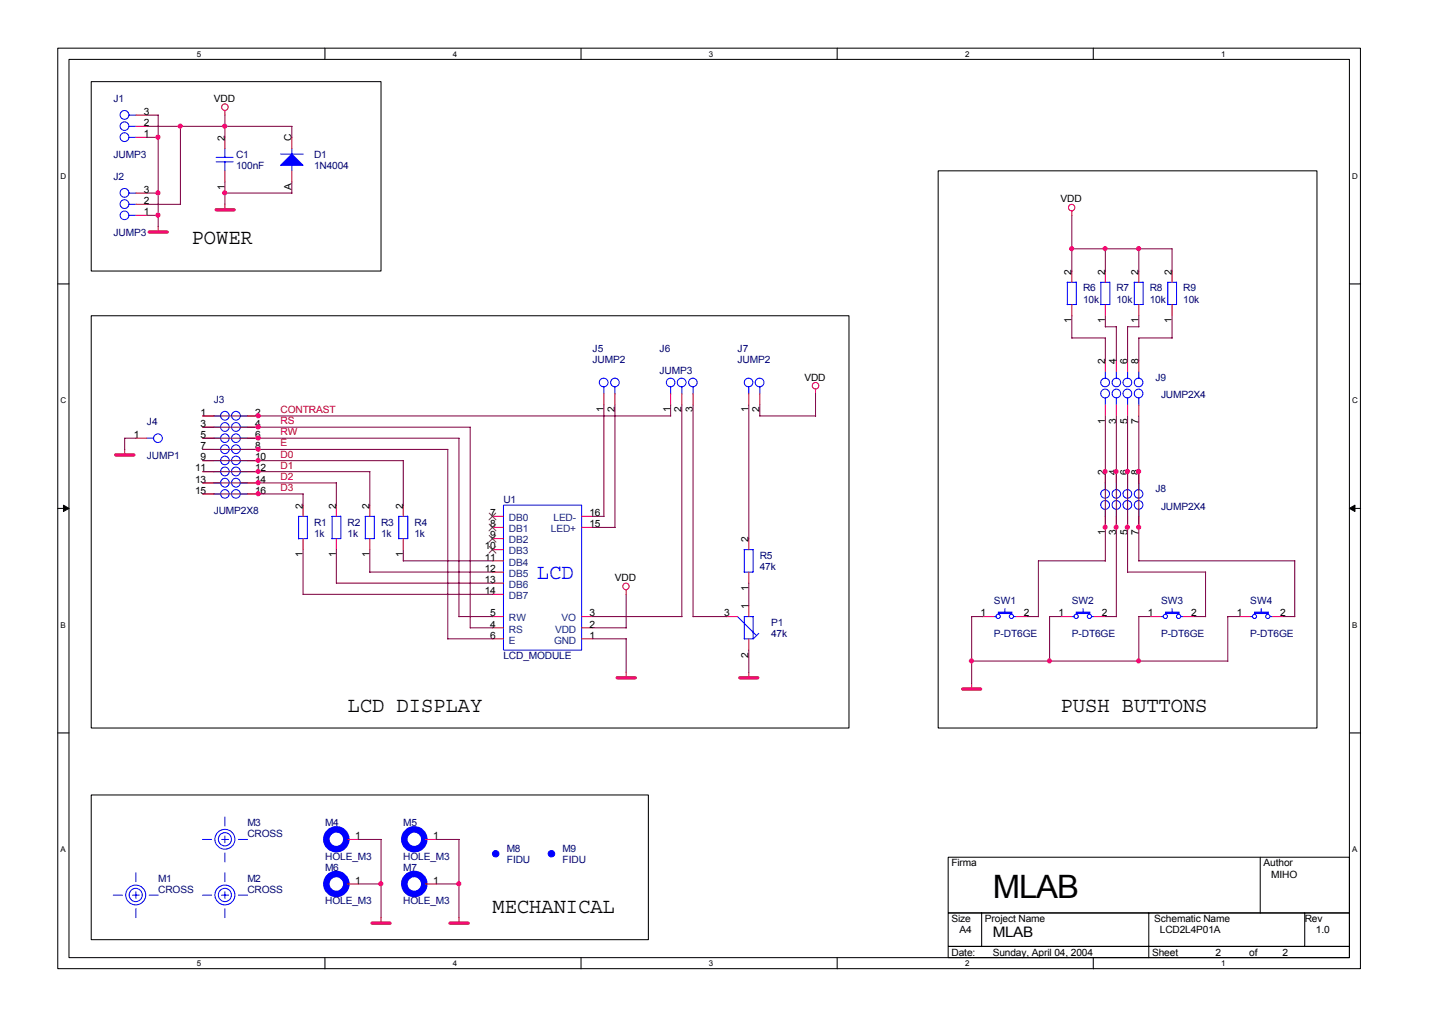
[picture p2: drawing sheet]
<svg xmlns="http://www.w3.org/2000/svg" width="297mm" height="210mm" viewBox="0 0 297 210" stroke-linecap="round" stroke-linejoin="round" font-family="sans-serif">
<path d="M12 10h270.2v190.9h-270.2zM14.3 12.3h265.6v186.3h-265.6z" fill="none" stroke="#000" stroke-width=".21"/>
<g fill="#fff">
<path d="M40.9 10.2h.9v1.9h-.9z"/>
<path d="M40.9 198.9h.9v1.8h-.9z"/>
</g>
<path d="M67.4 10v2.3M67.4 198.6v2.4" fill="none" stroke="#000" stroke-width=".21"/>
<g fill="#fff">
<path d="M93.9 10.2h1v1.9h-1z"/>
<path d="M93.9 198.9h1v1.8h-1z"/>
</g>
<path d="M120.5 10v2.3M120.5 198.6v2.4" fill="none" stroke="#000" stroke-width=".21"/>
<g fill="#fff">
<path d="M147.1 10.2h.9v1.9h-.9z"/>
<path d="M147.1 198.9h.9v1.8h-.9z"/>
</g>
<path d="M173.7 10v2.3M173.7 198.6v2.4" fill="none" stroke="#000" stroke-width=".21"/>
<g fill="#fff">
<path d="M200.2 10.2h.9v1.9h-.9z"/>
<path d="M200.2 198.9h.9v1.8h-.9z"/>
</g>
<path d="M226.8 10v2.3M226.8 198.6v2.4" fill="none" stroke="#000" stroke-width=".21"/>
<g fill="#fff">
<path d="M253.3 10.2h1v1.9h-1z"/>
<path d="M253.3 198.9h1v1.8h-1z"/>
<path d="M12.6 35.6h1.2v1.9h-1.2z"/>
<path d="M280.5 35.6h1.2v1.9h-1.2z"/>
<path d="M12.6 82.2h1.2v1.8h-1.2z"/>
<path d="M280.5 82.2h1.2v1.8h-1.2z"/>
</g>
<path d="M12 58.9h2.3M279.9 58.9h2.3" fill="none" stroke="#000" stroke-width=".21"/>
<g fill="#fff">
<path d="M12.6 128.7h1.1v1.9h-1.1z"/>
<path d="M280.5 128.7h1.1v1.9h-1.1z"/>
</g>
<path d="M12 105.5h2.3M279.9 105.5h2.3" fill="none" stroke="#000" stroke-width=".21"/>
<g fill="#000" stroke="#000" stroke-width=".21">
<path d="M13.2 104.8l1.1 .7-1.1 .6z" fill-rule="evenodd"/>
<path d="M279.9 105.5l1.2-.7v1.3z" fill-rule="evenodd"/>
</g>
<g fill="#fff">
<path d="M12.6 175.3h1.1v1.9h-1.1z"/>
<path d="M280.5 175.3h1.1v1.9h-1.1z"/>
</g>
<g fill="none" stroke="#000" stroke-width=".21">
<path d="M18.9 16.9h60.1v39.3h-60.1zM194.6 35.4h78.6v115.6h-78.6zM18.9 65.5h157.2v85.5h-157.2zM12 152h2.3M279.9 152h2.3M18.9 164.9h115.6v30h-115.6zM196.7 177.8h83.2v11.6h-83.2zM261.4 177.8v11.6M196.7 189.4h83.2v6.9h-83.2zM196.7 196.3h83.2v2.3h-83.2zM203.6 189.4v6.9M238.3 189.4v9.3"/>
<path d="M270.6 189.4v6.9"/>
</g>
<g fill="none" stroke="#f00" stroke-width=".21">
<path d="M28.2 28.5h2.3M28.2 26.2h2.3M28.2 23.9h2.3M46.7 22.9v1M46.7 28.5v2.3M46.7 35.4v2.4M60.5 28.5v2.3M60.5 35.4v2.4M28.2 44.7h2.3M28.2 42.4h2.3M28.2 40h2.3M32.8 47v1.2"/>
<path d="M46.7 42.4v1.2M222.3 43.7v1M222.3 56.2v2.3M229.3 56.2v2.3M236.2 56.2v2.3M243.1 56.2v2.3M222.3 63.2v2.3M229.3 63.2v2.3M229.3 74.7v2.3M231.6 74.7v2.3M233.9 74.7v2.3M236.2 63.2v2.3"/>
<path d="M236.2 74.7v2.3M243.1 63.2v2.3M25.9 93.2v1.2M28.2 90.9h2.3M42 86.3h2.4M42 88.6h2.4M42 90.9h2.4M42 93.2h2.4M42 95.5h2.4M42 97.8h2.4M51.3 86.3h2.3M51.3 88.6h2.3"/>
<path d="M51.3 90.9h2.3M51.3 93.2h2.3M51.3 95.5h2.3M51.3 97.8h2.3M125.3 81.7v2.3M127.6 81.7v2.3M139.1 81.7v2.3M141.4 81.7v2.3M143.8 81.7v2.3M155.3 81.7v2.3M157.6 81.7v2.3M169.2 80.7v1"/>
<path d="M229.3 84v2.3M229.3 97.8v2.4M231.6 84v2.3M231.6 97.8v2.4M233.9 84v2.3M233.9 97.8v2.4M236.2 84v2.3M236.2 97.8v2.4M42 100.2h2.4M42 102.4h2.4M51.3 100.2h2.3M51.3 102.4h2.3"/>
<path d="M62.9 104.8v2.3M62.9 111.7v2.3M69.8 104.8v2.3M69.8 111.7v2.3M76.7 104.8v2.3M76.7 111.7v2.3M83.7 104.8v2.3M83.7 111.7v2.3M102.2 107.1h2.2M102.2 109.4h2.2M102.2 111.7h2.2M102.2 114h2.2"/>
<path d="M102.2 116.3h2.2M102.2 118.7h2.2M120.6 107.1h2.3M120.6 109.4h2.3M155.3 111.7v2.3M155.3 118.7v2.2M229.3 107.1v2.3M231.6 107.1v2.3M233.9 107.1v2.3M236.2 107.1v2.3M102.2 127.9h2.2M102.2 132.5h2.2"/>
<path d="M102.2 130.2h2.2M102.2 120.9h2.2M102.2 123.3h2.2M120.6 127.9h2.3M120.6 132.5h2.3M120.6 130.2h2.3M129.9 122.3v1M129.9 139.4v1.2M150.7 127.9h2.3M155.3 125.6v2.3M155.3 132.5v2.3M155.3 139.4v1.2"/>
<path d="M203.8 127.9h2.4M210.8 127.9h2.3M220 127.9h2.3M226.9 127.9h2.4M238.5 127.9h2.3M245.4 127.9h2.4M257 127.9h2.3M263.9 127.9h2.3M201.5 141.8v1.2M72.1 174.1h2.3M88.3 174.1h2.3M72.1 183.3h2.3"/>
<path d="M79 190.3v1.2M88.3 183.3h2.3M95.2 190.3v1.2"/>
<circle cx="46.7" cy="22.2" r=".68"/>
<circle cx="222.3" cy="43" r=".67"/>
<circle cx="169.2" cy="80" r=".68"/>
<circle cx="129.8" cy="121.6" r=".67"/>
</g>
<path d="M30.9 48.1h3.8M44.8 43.5h3.8M24 94.4h3.8M128 140.6h3.8M153.5 140.6h3.7M199.7 142.9h3.7M77.2 191.5h3.7M93.3 191.5h3.8" fill="none" stroke="#f00" stroke-width=".68"/>
<g fill="none" stroke="#00f" stroke-width=".21">
<path d="M26.8 28.5h1.4M26.8 26.2h1.4M26.8 23.9h1.4M44.8 33.6h3.5M44.8 32.6h3.5M46.7 30.8v1.8M46.7 33.5v1.9M58.2 32h4.7M60.5 30.8v1.2M60.5 34.2v1.2M26.8 44.7h1.4M26.8 42.4h1.4"/>
<path d="M26.8 40h1.4M223.3 58.5v4.7h-1.9M223.3 58.5h-1.9v4.7M230.2 58.5v4.7h-1.9M230.2 58.5h-1.9v4.7M235.2 58.5h1.9M235.3 58.5v4.7M237.1 58.5v4.7h-1.9M242.2 58.5h1.9M242.2 58.5v4.7M244.1 58.5v4.7h-1.9M229.3 77v1.5"/>
<path d="M231.6 77v1.5M233.9 77v1.5M236.2 77v1.5M30.4 90.9h1.5M44.3 86.3h1.5M44.3 88.6h1.5M44.3 90.9h1.5M44.3 93.2h1.5M44.3 95.5h1.5M44.3 97.8h1.5M49.9 86.3h1.4M49.9 88.6h1.4"/>
<path d="M49.9 90.9h1.4M49.9 93.2h1.4M49.9 95.5h1.4M49.9 97.8h1.4M125.3 80.3v1.4M127.6 80.3v1.4M139.1 80.3v1.4M141.4 80.3v1.4M143.8 80.3v1.4M155.3 80.3v1.4M157.6 80.3v1.4M229.3 82.6v1.4"/>
<path d="M231.6 82.6v1.4M233.9 82.6v1.4M236.2 82.6v1.4M44.3 100.2h1.5M44.3 102.4h1.5M49.9 100.2h1.4M49.9 102.4h1.4M61.9 107.1h1.9v4.6h-1.9M61.9 107.1v4.7M68.8 107.1h1.9v4.6h-1.9M68.9 107.1v4.7M75.7 107.1h1.9v4.6h-1.9"/>
<path d="M75.8 107.1v4.7M82.7 107.1h1.9v4.6h-1.9M82.7 107.1v4.7M104.4 104.8h16.2v30h-16.2zM154.3 114h1.9v4.7h-1.9M154.4 114v4.7M229.3 100.2v1.4M229.3 105.7v1.4M231.6 100.2v1.4M231.6 105.7v1.4M233.9 100.2v1.4M233.9 105.7v1.4"/>
<path d="M236.2 100.2v1.4M236.2 105.7v1.4M153 127.9l4 4M154.4 132.5h1.9M156.2 127.8v4.7M156.3 127.9h-1.9v4.6M157.4 131.4l-1 .9M206.1 127.9h.5M208.4 126.2v.8M210.3 127.9h.5M222.3 127.9h.5M224.7 126.2v.8"/>
<path d="M226.5 127.9h.5M240.8 127.9h.5M243.1 126.2v.8M245 127.9h.5M259.3 127.9h.5M261.6 126.2v.8M263.5 127.9h.5M42 174.1h1.9M46 174.1h1.4M46.7 169.5v1.8M46.7 173.4v1.4M46.7 176.9v1.9"/>
<path d="M49.4 174.1h2M71.8 174.1h.3M88 174.1h.3M23.5 185.7h1.9M27.5 185.7h1.4M28.2 181v1.9M28.2 185v1.4M28.2 188.5v1.8M30.9 185.7h2M42 185.7h1.9M46 185.7h1.4M46.7 181v1.9"/>
<path d="M46.7 185v1.4M46.7 188.5v1.8M49.4 185.7h2M71.8 183.3h.3M88 183.3h.3"/>
<circle cx="25.8" cy="28.4" r=".91"/>
<circle cx="25.8" cy="23.8" r=".91"/>
<circle cx="25.8" cy="26.2" r=".9"/>
<circle cx="25.8" cy="42.3" r=".91"/>
<circle cx="25.8" cy="40" r=".91"/>
<circle cx="25.8" cy="44.7" r=".9"/>
<circle cx="125.2" cy="79.3" r=".9"/>
<circle cx="127.6" cy="79.3" r=".89"/>
<circle cx="139.1" cy="79.3" r=".89"/>
<circle cx="141.4" cy="79.3" r=".9"/>
<circle cx="143.7" cy="79.3" r=".89"/>
<circle cx="155.3" cy="79.3" r=".89"/>
<circle cx="157.6" cy="79.3" r=".9"/>
<circle cx="229.2" cy="79.3" r=".9"/>
<circle cx="231.6" cy="79.3" r=".89"/>
<circle cx="233.9" cy="79.3" r=".9"/>
<circle cx="236.2" cy="79.3" r=".89"/>
<circle cx="32.8" cy="90.9" r=".9"/>
<circle cx="46.6" cy="97.8" r=".9"/>
<circle cx="46.6" cy="86.2" r=".9"/>
<circle cx="46.6" cy="93.2" r=".9"/>
<circle cx="46.6" cy="88.6" r=".9"/>
<circle cx="46.7" cy="90.9" r=".89"/>
<circle cx="46.7" cy="95.5" r=".89"/>
<circle cx="48.9" cy="97.8" r=".91"/>
<circle cx="48.9" cy="86.2" r=".91"/>
<circle cx="48.9" cy="93.2" r=".91"/>
<circle cx="48.9" cy="88.6" r=".91"/>
<circle cx="48.9" cy="90.9" r=".9"/>
<circle cx="48.9" cy="95.5" r=".9"/>
<circle cx="229.2" cy="81.6" r=".91"/>
<circle cx="231.6" cy="81.6" r=".9"/>
<circle cx="233.8" cy="81.6" r=".91"/>
<circle cx="236.2" cy="81.6" r=".9"/>
<circle cx="46.6" cy="100.1" r=".9"/>
<circle cx="46.7" cy="102.4" r=".89"/>
<circle cx="48.9" cy="100.1" r=".91"/>
<circle cx="48.9" cy="102.5" r=".9"/>
<circle cx="229.2" cy="104.7" r=".91"/>
<circle cx="229.2" cy="102.5" r=".9"/>
<circle cx="231.6" cy="104.7" r=".9"/>
<circle cx="231.6" cy="102.4" r=".89"/>
<circle cx="233.8" cy="104.7" r=".91"/>
<circle cx="233.9" cy="102.5" r=".9"/>
<circle cx="236.2" cy="104.7" r=".9"/>
<circle cx="236.2" cy="102.4" r=".89"/>
<circle cx="207.1" cy="127.8" r=".44"/>
<circle cx="209.8" cy="127.8" r=".44"/>
<circle cx="223.2" cy="127.8" r=".44"/>
<circle cx="226" cy="127.8" r=".44"/>
<circle cx="241.7" cy="127.8" r=".44"/>
<circle cx="244.5" cy="127.8" r=".44"/>
<circle cx="260.2" cy="127.8" r=".43"/>
<circle cx="263" cy="127.8" r=".44"/>
<circle cx="46.6" cy="174.1" r="1.37"/>
<circle cx="46.7" cy="174.1" r="2.06"/>
<circle cx="28.1" cy="185.6" r="1.37"/>
<circle cx="28.2" cy="185.6" r="2.06"/>
<circle cx="46.6" cy="185.6" r="1.37"/>
<circle cx="46.7" cy="185.6" r="2.06"/>
</g>
<g fill="none" stroke="#00f" stroke-width="1.4">
<circle cx="69.8" cy="174.1" r="2.06"/>
<circle cx="85.9" cy="174.1" r="2.06"/>
<circle cx="69.8" cy="183.3" r="2.07"/>
<circle cx="85.9" cy="183.3" r="2.07"/>
</g>
<g fill="#00f" stroke="#00f" stroke-width=".21">
<path d="M260.2 127h2.9v.3h-2.9z"/>
<path d="M223.3 127h2.8v.3h-2.8z"/>
<path d="M241.8 127h2.8v.3h-2.8z"/>
<path d="M207.1 127h2.8v.3h-2.8z"/>
<circle cx="102.8" cy="177.1" r=".67"/>
<circle cx="114.4" cy="177.1" r=".67"/>
</g>
<path d="M58.2 34.3l2.3-2.3 2.4 2.3z" fill-rule="evenodd" fill="#00f" stroke="#00f" stroke-width=".21"/>
<path d="M101.5 106.4l1.4 1.4M101.5 108.7l1.4 1.4M101.5 111l1.4 1.4M101.5 113.3l1.4 1.4M102.8 106.4l-1.4 1.4M102.8 108.7l-1.4 1.4M102.8 111l-1.4 1.4M102.8 113.3l-1.4 1.4" fill="none" stroke="#804000" stroke-width=".21"/>
<g fill="none" stroke="#800040" stroke-width=".21">
<path d="M30.4 28.5h2.4M30.5 26.2h30.1M30.5 23.9h2.4l-.1 23.1M37.4 26.2v16.2M46.7 23.9v4.6M46.7 37.8v4.6M60.5 26.2v2.3M60.5 37.8v2.3M30.4 40h2.4M30.4 44.7h2.4M30.5 42.4h7M46.7 40h13.9"/>
<path d="M222.3 44.7v11.6M222.3 51.6h20.9M229.3 51.6v4.7M236.2 51.6v4.7M243.1 51.6v4.7M222.3 70.1h7M222.3 65.5v4.6M229.3 67.8h2.3M229.3 65.5v2.3M229.3 70.1v4.7M231.6 67.8v7M236.2 65.5v2.3"/>
<path d="M236.3 67.8h-2.4v7M243.1 65.5v4.6M243.2 70.1h-7v4.7M28.2 90.9h-2.3v2.4M42 86.3h97.1M42 88.6h55.6M42 90.9h53.2M42 93.2h50.9M42 95.5h41.7M42 97.8h34.8M76.7 97.8v7M83.7 95.5v9.3"/>
<path d="M92.9 93.2v39.3M95.2 90.9v37M97.5 88.6v41.7M125.3 84v23.1M127.6 84v25.4M139.1 84v2.3M141.4 84v43.9M143.8 84v43.9M155.3 84v27.8M157.6 86.3h11.6M157.6 84v2.3M169.2 81.7v4.6"/>
<path d="M229.3 86.3v30.1M231.6 86.3v41.6M233.9 86.3v32.4M236.2 86.3v30.1M42 100.2h27.8M42 102.4h20.9M62.9 102.4v2.4M62.9 114v9.3M69.8 100.2v4.6M69.8 114v7M76.7 118.7h25.5M76.7 114v4.7"/>
<path d="M83.7 114v2.4M83.7 116.3h18.5M122.9 107.1h2.4M122.9 109.4h4.7M229.3 116.3h-13.9v11.6M233.9 118.7h16.2M236.2 116.3h32.4M250.1 118.7v9.2M268.6 116.3v11.6M62.9 123.3h39.3M69.8 120.9h32.4M92.9 132.5h9.3"/>
<path d="M95.2 127.9h7M97.5 130.2h4.7M122.9 130.2h7M122.9 127.9h18.6M122.9 132.5h7v7M129.9 123.3v7M143.8 127.9h6.9M155.3 120.9v4.7M155.3 134.8v4.7M201.5 137.1h53.2M203.9 127.9h-2.4v13.9M213.1 127.9h2.3"/>
<path d="M220 127.9h-2.3v9.3M229.3 127.9h2.3M238.5 127.9h-2.3v9.3M247.8 127.9h2.3M257 127.9h-2.3v9.3M266.2 127.9h2.4M74.4 174.1h4.7M79 174.1v16.2M90.6 174.1h4.6M95.2 174.1v16.2M74.4 183.3h4.7M90.6 183.3h4.6"/>
</g>
<g fill="#f0f" stroke="#f0f" stroke-width=".21">
<circle cx="46.6" cy="26.2" r=".44"/>
<circle cx="46.6" cy="40" r=".44"/>
<circle cx="95.2" cy="183.3" r=".44"/>
<circle cx="79" cy="183.3" r=".44"/>
<circle cx="37.4" cy="26.2" r=".44"/>
<circle cx="32.8" cy="28.4" r=".44"/>
<circle cx="32.8" cy="40" r=".44"/>
<circle cx="32.8" cy="44.6" r=".44"/>
<circle cx="53.6" cy="86.2" r=".44"/>
<circle cx="53.6" cy="88.6" r=".44"/>
<circle cx="53.6" cy="90.8" r=".44"/>
<circle cx="53.6" cy="93.2" r=".44"/>
<circle cx="53.6" cy="102.4" r=".44"/>
<circle cx="53.6" cy="95.5" r=".44"/>
<circle cx="53.6" cy="97.8" r=".44"/>
<circle cx="53.6" cy="100.1" r=".44"/>
<circle cx="236.2" cy="137.1" r=".44"/>
<circle cx="201.5" cy="137.1" r=".44"/>
<circle cx="217.7" cy="137.1" r=".44"/>
<circle cx="229.2" cy="51.6" r=".44"/>
<circle cx="222.3" cy="51.6" r=".44"/>
<circle cx="236.2" cy="51.6" r=".44"/>
<circle cx="229.2" cy="97.8" r=".44"/>
<circle cx="229.2" cy="109.3" r=".44"/>
<circle cx="231.5" cy="97.8" r=".44"/>
<circle cx="231.5" cy="109.3" r=".44"/>
<circle cx="233.8" cy="97.8" r=".44"/>
<circle cx="233.8" cy="109.3" r=".44"/>
<circle cx="236.2" cy="97.8" r=".44"/>
<circle cx="236.2" cy="109.3" r=".44"/>
</g>
<text font-size="6.7" x="205.9" y="186.2">MLAB</text>
<g font-size="4.4">
<text x="39.8" y="50.7">POWER</text>
<text x="72.1" y="147.7">LCD DISPLAY</text>
<text x="220" y="147.7">PUSH BUTTONS</text>
<text x="102.2" y="189.4">MECHANICAL</text>
</g>
<text font-size="4.4" fill="#00f" x="111.4" y="120">LCD</text>
<text font-size="3" x="205.9" y="194.4">MLAB</text>
<g font-size="2.1" fill="#000080">
<text x="23.5" y="21.2">J1</text>
<text x="23.5" y="32.7">JUMP3</text>
<text x="49" y="32.7">C1</text>
<text x="49" y="35">100nF</text>
<text x="65.2" y="32.7">D1</text>
<text x="65.2" y="35">1N4004</text>
<text x="23.5" y="37.3">J2</text>
<text x="23.5" y="48.9">JUMP3</text>
<text x="224.7" y="60.5">R6</text>
<text x="224.7" y="62.8">10k</text>
<text x="231.6" y="60.5">R7</text>
<text x="231.6" y="62.8">10k</text>
<text x="238.5" y="60.5">R8</text>
<text x="238.5" y="62.8">10k</text>
<text x="245.4" y="60.5">R9</text>
<text x="245.4" y="62.8">10k</text>
<text x="122.9" y="72.9">J5</text>
<text x="122.9" y="75.2">JUMP2</text>
<text x="136.8" y="72.9">J6</text>
<text x="136.8" y="77.6">JUMP3</text>
<text x="153" y="72.9">J7</text>
<text x="153" y="75.2">JUMP2</text>
<text x="44.4" y="83.6">J3</text>
<text x="239.7" y="79">J9</text>
<text x="240.8" y="82.6">JUMP2X4</text>
<text x="30.5" y="88.2">J4</text>
<text x="30.5" y="95.1">JUMP1</text>
<text x="44.4" y="106.7">JUMP2X8</text>
<text x="104.4" y="104.4">U1</text>
<text x="239.7" y="102.1">J8</text>
<text x="240.8" y="105.7">JUMP2X4</text>
<text x="65.2" y="109">R1</text>
<text x="65.2" y="111.3">1k</text>
<text x="72.1" y="109">R2</text>
<text x="72.1" y="111.3">1k</text>
<text x="79" y="109">R3</text>
<text x="79" y="111.3">1k</text>
<text x="86" y="109">R4</text>
<text x="86" y="111.3">1k</text>
<text x="157.6" y="115.9">R5</text>
<text x="157.6" y="118.2">47k</text>
<text x="206.2" y="125.2">SW1</text>
<text x="222.3" y="125.2">SW2</text>
<text x="240.8" y="125.2">SW3</text>
<text x="259.3" y="125.2">SW4</text>
<text x="159.9" y="129.8">P1</text>
<text x="104.4" y="136.7">LCD_MODULE</text>
<text x="159.9" y="132.1">47k</text>
<text x="206.2" y="132.1">P-DT6GE</text>
<text x="222.3" y="132.1">P-DT6GE</text>
<text x="240.8" y="132.1">P-DT6GE</text>
<text x="259.3" y="132.1">P-DT6GE</text>
<text x="51.3" y="171.4">M3</text>
<text x="51.3" y="173.7">CROSS</text>
<text x="67.5" y="171.4">M4</text>
<text x="83.7" y="171.4">M5</text>
<text x="67.5" y="178.4">HOLE_M3</text>
<text x="83.7" y="178.4">HOLE_M3</text>
<text x="105.2" y="176.7">M8</text>
<text x="105.2" y="179">FIDU</text>
<text x="116.7" y="176.7">M9</text>
<text x="116.7" y="179">FIDU</text>
<text x="32.8" y="183">M1</text>
<text x="32.8" y="185.3">CROSS</text>
<text x="51.3" y="183">M2</text>
<text x="51.3" y="185.3">CROSS</text>
<text x="67.5" y="180.6">M6</text>
<text x="83.7" y="180.6">M7</text>
<text x="67.5" y="187.6">HOLE_M3</text>
<text x="83.7" y="187.6">HOLE_M3</text>
</g>
<g font-size="2.1">
<text x="29.8" y="23.8">3</text>
<text x="44.4" y="21.2">VDD</text>
<text x="29.8" y="28.4">1</text>
<text x="29.8" y="26.2">2</text>
<text x="46.6" y="29.2" transform="rotate(-90 46.6 29.2)">2</text>
<text x="60.5" y="29.2" transform="rotate(-90 60.5 29.2)">C</text>
<text x="29.8" y="40">3</text>
<text x="46.6" y="39.3" transform="rotate(-90 46.6 39.3)">1</text>
<text x="60.5" y="39.3" transform="rotate(-90 60.5 39.3)">A</text>
<text x="220" y="42">VDD</text>
<text x="29.8" y="44.6">1</text>
<text x="29.8" y="42.3">2</text>
<text x="222.3" y="56.9" transform="rotate(-90 222.3 56.9)">2</text>
<text x="229.2" y="56.9" transform="rotate(-90 229.2 56.9)">2</text>
<text x="236.2" y="56.9" transform="rotate(-90 236.2 56.9)">2</text>
<text x="243.1" y="56.9" transform="rotate(-90 243.1 56.9)">2</text>
<text x="222.3" y="67.1" transform="rotate(-90 222.3 67.1)">1</text>
<text x="229.2" y="67.1" transform="rotate(-90 229.2 67.1)">1</text>
<text x="236.2" y="67.1" transform="rotate(-90 236.2 67.1)">1</text>
<text x="243.1" y="67.1" transform="rotate(-90 243.1 67.1)">1</text>
<text x="229.2" y="75.4" transform="rotate(-90 229.2 75.4)">2</text>
<text x="231.5" y="75.4" transform="rotate(-90 231.5 75.4)">4</text>
<text x="233.8" y="75.4" transform="rotate(-90 233.8 75.4)">6</text>
<text x="236.2" y="75.4" transform="rotate(-90 236.2 75.4)">8</text>
<text x="166.9" y="79">VDD</text>
<text x="41.6" y="86.2">1</text>
<text x="41.6" y="88.6">3</text>
<text x="52.9" y="86.2">2</text>
<text x="52.9" y="88.6">4</text>
<text x="125.2" y="85.6" transform="rotate(-90 125.2 85.6)">1</text>
<text x="127.5" y="85.6" transform="rotate(-90 127.5 85.6)">2</text>
<text x="139.1" y="85.6" transform="rotate(-90 139.1 85.6)">1</text>
<text x="141.4" y="85.6" transform="rotate(-90 141.4 85.6)">2</text>
<text x="143.7" y="85.6" transform="rotate(-90 143.7 85.6)">3</text>
<text x="155.3" y="85.6" transform="rotate(-90 155.3 85.6)">1</text>
<text x="157.6" y="85.6" transform="rotate(-90 157.6 85.6)">2</text>
<text x="229.2" y="87.9" transform="rotate(-90 229.2 87.9)">1</text>
<text x="231.5" y="87.9" transform="rotate(-90 231.5 87.9)">3</text>
<text x="233.8" y="87.9" transform="rotate(-90 233.8 87.9)">5</text>
<text x="236.2" y="87.9" transform="rotate(-90 236.2 87.9)">7</text>
<text x="27.7" y="90.8">1</text>
<text x="41.6" y="90.8">5</text>
<text x="41.6" y="93.2">7</text>
<text x="41.6" y="95.5">9</text>
<text x="52.9" y="90.8">6</text>
<text x="52.9" y="93.2">8</text>
<text x="52.9" y="95.5">10</text>
<text x="40.5" y="97.8">11</text>
<text x="40.5" y="100.1">13</text>
<text x="52.9" y="97.8">12</text>
<text x="52.9" y="100.1">14</text>
<text x="229.2" y="98.6" transform="rotate(-90 229.2 98.6)">2</text>
<text x="231.5" y="98.6" transform="rotate(-90 231.5 98.6)">4</text>
<text x="233.8" y="98.6" transform="rotate(-90 233.8 98.6)">6</text>
<text x="236.2" y="98.6" transform="rotate(-90 236.2 98.6)">8</text>
<text x="40.5" y="102.4">15</text>
<text x="52.9" y="102.4">16</text>
<text x="62.8" y="105.5" transform="rotate(-90 62.8 105.5)">2</text>
<text x="69.7" y="105.5" transform="rotate(-90 69.7 105.5)">2</text>
<text x="76.7" y="105.5" transform="rotate(-90 76.7 105.5)">2</text>
<text x="83.6" y="105.5" transform="rotate(-90 83.6 105.5)">2</text>
<text x="101.7" y="107.1">7</text>
<text x="122.3" y="107.1">16</text>
<text x="100.5" y="114">10</text>
<text x="101.7" y="109.3">8</text>
<text x="101.7" y="111.7">9</text>
<text x="122.3" y="109.3">15</text>
<text x="155.3" y="112.4" transform="rotate(-90 155.3 112.4)">2</text>
<text x="229.2" y="111" transform="rotate(-90 229.2 111)">1</text>
<text x="231.5" y="111" transform="rotate(-90 231.5 111)">3</text>
<text x="233.8" y="111" transform="rotate(-90 233.8 111)">5</text>
<text x="236.2" y="111" transform="rotate(-90 236.2 111)">7</text>
<text x="62.8" y="115.6" transform="rotate(-90 62.8 115.6)">1</text>
<text x="69.7" y="115.6" transform="rotate(-90 69.7 115.6)">1</text>
<text x="76.7" y="115.6" transform="rotate(-90 76.7 115.6)">1</text>
<text x="83.6" y="115.6" transform="rotate(-90 83.6 115.6)">1</text>
<text x="100.5" y="116.3">11</text>
<text x="100.5" y="118.6">12</text>
<text x="100.5" y="120.9">13</text>
<text x="100.5" y="123.2">14</text>
<text x="127.6" y="120.6">VDD</text>
<text x="155.3" y="122.6" transform="rotate(-90 155.3 122.6)">1</text>
<text x="101.7" y="130.2">4</text>
<text x="101.7" y="127.8">5</text>
<text x="122.3" y="130.2">2</text>
<text x="122.3" y="127.8">3</text>
<text x="150.2" y="127.8">3</text>
<text x="155.3" y="126.3" transform="rotate(-90 155.3 126.3)">1</text>
<text x="203.4" y="127.8">1</text>
<text x="212.4" y="127.8">2</text>
<text x="219.6" y="127.8">1</text>
<text x="228.6" y="127.8">2</text>
<text x="238.1" y="127.8">1</text>
<text x="247.1" y="127.8">2</text>
<text x="256.6" y="127.8">1</text>
<text x="265.6" y="127.8">2</text>
<text x="101.7" y="132.5">6</text>
<text x="122.3" y="132.5">1</text>
<text x="155.3" y="136.4" transform="rotate(-90 155.3 136.4)">2</text>
<text x="73.7" y="174.1">1</text>
<text x="89.9" y="174.1">1</text>
<text x="197.4" y="179.7">Firma</text>
<text x="262.1" y="179.7">Author</text>
<text x="73.7" y="183.3">1</text>
<text x="89.9" y="183.3">1</text>
<text x="263.7" y="182">MIHO</text>
<text x="197.4" y="191.3">Size</text>
<text x="204.3" y="191.3">Project Name</text>
<text x="239.4" y="191.3">Schematic Name</text>
<text x="270.6" y="191.3">Rev</text>
<text x="199" y="193.6">A4</text>
<text x="240.6" y="193.6">LCD2L4P01A</text>
<text x="273" y="193.6">1.0</text>
<text x="197.4" y="198.2">Date:</text>
<text x="205.9" y="198.2">Sunday, April 04, 2004</text>
<text x="239" y="198.2">Sheet</text>
<text x="252.1" y="198.2">2</text>
<text x="259.1" y="198.2">of</text>
<text x="266" y="198.2">2</text>
</g>
<g font-size="2.1" fill="#f00">
<text x="58.2" y="88">RS</text>
<text x="58.2" y="85.6">CONTRAST</text>
<text x="58.2" y="90.3">RW</text>
<text x="58.2" y="92.6">E</text>
<text x="58.2" y="94.9">D0</text>
<text x="58.2" y="97.2">D1</text>
<text x="58.2" y="99.5">D2</text>
<text x="58.2" y="101.8">D3</text>
</g>
<g font-size="2.1" fill="#004080">
<text x="105.6" y="108.1">DB0</text>
<text x="105.6" y="110.4">DB1</text>
<text x="105.6" y="112.7">DB2</text>
<text x="114.3" y="110.4">LED+</text>
<text x="114.8" y="108.1">LED-</text>
<text x="105.6" y="115">DB3</text>
<text x="105.6" y="117.3">DB4</text>
<text x="105.6" y="119.6">DB5</text>
<text x="105.6" y="121.9">DB6</text>
<text x="105.6" y="124.2">DB7</text>
<text x="105.6" y="131.2">RS</text>
<text x="105.6" y="128.9">RW</text>
<text x="115.1" y="131.2">VDD</text>
<text x="116.5" y="128.9">VO</text>
<text x="105.6" y="133.5">E</text>
<text x="114.9" y="133.5">GND</text>
</g>
<g font-size="1.7">
<text x="40.9" y="11.7">5</text>
<text x="93.9" y="11.7">4</text>
<text x="147.1" y="11.7">3</text>
<text x="200.2" y="11.7">2</text>
<text x="253.3" y="11.7">1</text>
<text x="12.6" y="37.1">D</text>
<text x="280.5" y="37.1">D</text>
<text x="12.6" y="83.7">C</text>
<text x="280.5" y="83.7">C</text>
<text x="12.6" y="130.2">B</text>
<text x="280.5" y="130.2">B</text>
<text x="12.6" y="176.8">A</text>
<text x="280.5" y="176.8">A</text>
<text x="40.9" y="200.4">5</text>
<text x="93.9" y="200.4">4</text>
<text x="147.1" y="200.4">3</text>
<text x="200.2" y="200.4">2</text>
<text x="253.3" y="200.4">1</text>
</g>
</svg>
